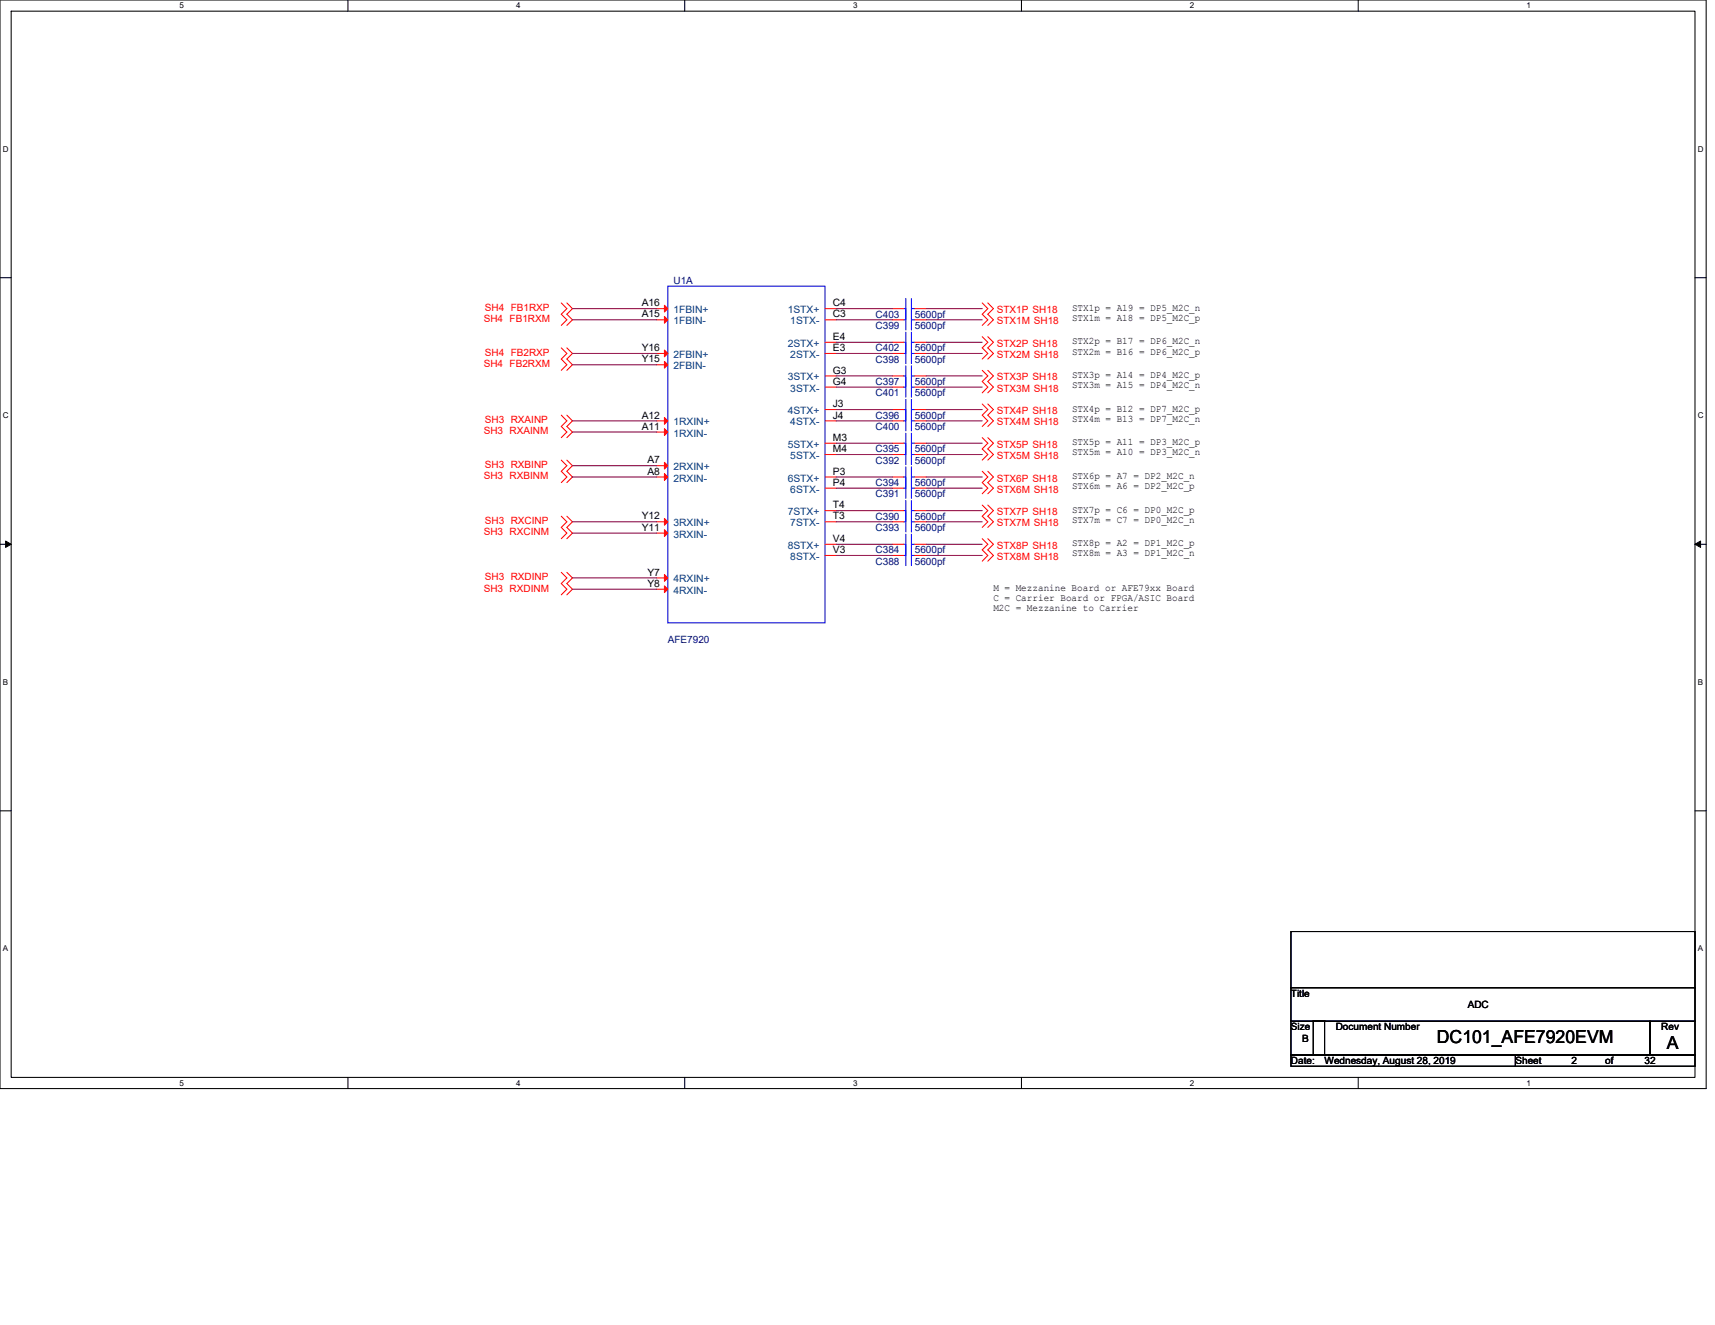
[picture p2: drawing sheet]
<svg xmlns="http://www.w3.org/2000/svg" width="279mm" height="216mm" viewBox="0 0 279 216" stroke-linecap="round" stroke-linejoin="round" font-family="sans-serif">
<path d="M0 0h278v177.4h-278zM1.8 1.8h274.3v173.8h-274.3z" fill="none" stroke="#000" stroke-width=".17"/>
<g fill="#fff">
<path d="M29.3 .2h.7v1.5h-.7z"/>
<path d="M29.3 175.7h.7v1.5h-.7z"/>
</g>
<path d="M56.7 0v1.8M56.7 175.6v1.8" fill="none" stroke="#000" stroke-width=".17"/>
<g fill="#fff">
<path d="M84.1 .2h.7v1.5h-.7z"/>
<path d="M84.1 175.7h.7v1.5h-.7z"/>
</g>
<path d="M111.5 0v1.8M111.5 175.6v1.8" fill="none" stroke="#000" stroke-width=".17"/>
<g fill="#fff">
<path d="M139 .2h.7v1.5h-.7z"/>
<path d="M139 175.7h.7v1.5h-.7z"/>
</g>
<path d="M166.4 0v1.8M166.4 175.6v1.8" fill="none" stroke="#000" stroke-width=".17"/>
<g fill="#fff">
<path d="M193.8 .2h.8v1.5h-.8z"/>
<path d="M193.8 175.7h.8v1.5h-.8z"/>
</g>
<path d="M221.3 0v1.8M221.3 175.6v1.8" fill="none" stroke="#000" stroke-width=".17"/>
<g fill="#fff">
<path d="M248.7 .2h.7v1.5h-.7z"/>
<path d="M248.7 175.7h.7v1.5h-.7z"/>
<path d="M.5 23.5h.9v1.5h-.9z"/>
<path d="M276.6 23.5h1v1.5h-1z"/>
<path d="M.5 67h.9v1.4h-.9z"/>
<path d="M276.6 67h1v1.4h-1z"/>
</g>
<path d="M0 45.3h1.8M276.1 45.3h1.9" fill="none" stroke="#000" stroke-width=".17"/>
<g fill="#fff">
<path d="M.5 110.4h.8v1.5h-.8z"/>
<path d="M276.6 110.4h.9v1.5h-.9z"/>
</g>
<path d="M0 88.7h1.8M276.1 88.7h1.9" fill="none" stroke="#000" stroke-width=".17"/>
<path d="M.9 88.2l.9 .5-.9 .5zM276.1 88.7l1-.5v1z" fill="#000" stroke="#000" stroke-width=".16"/>
<g fill="#fff">
<path d="M.5 153.8h.8v1.5h-.8z"/>
<path d="M276.6 153.8h.9v1.5h-.9z"/>
</g>
<path d="M0 132.1h1.8M276.1 132.1h1.9M210.3 151.8h65.8v9.1h-65.8zM210.3 160.9h65.8v5.5h-65.8zM210.3 166.4h5.5v5.5h-5.5zM210.3 171.9h36.6v1.8h-36.6zM214 166.4h54.8v5.5h-54.8zM246.9 171.9h29.2v1.8h-29.2zM268.8 166.4h7.3v5.5h-7.3z" fill="none" stroke="#000" stroke-width=".17"/>
<g fill="none" stroke="#f00" stroke-width=".17">
<path d="M91.4 49.4l1 .9-1 .9 1 .9-1 .9M91.4 56.7l1 .9-1 .9 1 .9-1 .9M92.4 49.4l.9 .9-.9 .9 .9 .9-.9 .9M92.4 56.7l.9 .9-.9 .9 .9 .9-.9 .9M107 52.1h1.8M107 50.3h1.8M107 59.4h1.8M107 57.6h1.8M134.4 52.1h1.8M134.4 50.3h1.8M134.4 57.6h1.8M134.4 55.8h1.8"/>
<path d="M145.4 50.3h1.8M145.4 57.6h1.8M145.4 52.1h1.8M145.4 55.8h1.8M149 50.3h1.9M149 57.6h1.9M149 52.1h1.9M149 55.8h1.9M160 49.4l.9 .9-.9 .9 .9 .9-.9 .9M160 54.9l.9 .9-.9 .9 .9 .9-.9 .9M160.9 49.4l.9 .9-.9 .9 .9 .9-.9 .9M160.9 54.9l.9 .9-.9 .9 .9 .9-.9 .9"/>
<path d="M91.4 67.6l1 1-1 .9 1 .9-1 .9M91.4 75l1 .9-1 .9 1 .9-1 .9M92.4 67.6l.9 1-.9 .9 .9 .9-.9 .9M92.4 75l.9 .9-.9 .9 .9 .9-.9 .9M107 70.4h1.8M107 68.6h1.8M107 77.7h1.8M107 75.9h1.8M134.4 63.1h1.8M134.4 61.3h1.8M134.4 68.6h1.8M134.4 66.7h1.8"/>
<path d="M134.4 74.1h1.8M134.4 72.2h1.8M134.4 79.5h1.8M134.4 77.7h1.8M145.4 74.1h1.8M145.4 68.6h1.8M145.4 77.7h1.8M145.4 63.1h1.8M145.4 72.2h1.8M145.4 66.7h1.8M145.4 61.3h1.8M145.4 79.5h1.8"/>
<path d="M149 74.1h1.9M149 68.6h1.9M149 77.7h1.9M149 63.1h1.9M149 72.2h1.9M149 66.7h1.9M149 61.3h1.9M149 79.5h1.9M160 60.3l.9 1-.9 .9 .9 .9-.9 .9M160 65.8l.9 .9-.9 .9 .9 1-.9 .9M160 71.3l.9 .9-.9 1 .9 .9-.9 .9M160 76.8l.9 .9-.9 .9 .9 .9-.9 1"/>
<path d="M160.9 60.3l.9 1-.9 .9 .9 .9-.9 .9M160.9 65.8l.9 .9-.9 .9 .9 1-.9 .9M160.9 71.3l.9 .9-.9 1 .9 .9-.9 .9M160.9 76.8l.9 .9-.9 .9 .9 .9-.9 1M91.4 84.1l1 .9-1 .9 1 1-1 .9M91.4 93.3l1 .9-1 .9 1 .9-1 .9M92.4 84.1l.9 .9-.9 .9 .9 1-.9 .9M92.4 93.3l.9 .9-.9 .9 .9 .9-.9 .9M107 86.9h1.8M107 85h1.8M107 96h1.8M107 94.2h1.8"/>
<path d="M134.4 85h1.8M134.4 83.2h1.8M134.4 90.5h1.8M134.4 88.7h1.8M145.4 85h1.8M145.4 88.7h1.8M145.4 83.2h1.8M145.4 90.5h1.8M149 85h1.9M149 88.7h1.9M149 83.2h1.9M149 90.5h1.9"/>
<path d="M160 82.3l.9 .9-.9 .9 .9 .9-.9 .9M160 87.8l.9 .9-.9 .9 .9 .9-.9 .9M160.9 82.3l.9 .9-.9 .9 .9 .9-.9 .9M160.9 87.8l.9 .9-.9 .9 .9 .9-.9 .9"/>
</g>
<g fill="none" stroke="#00f" stroke-width=".17">
<path d="M108.8 46.6h25.6v54.9h-25.6zM147.2 50.3h.4M147.2 57.6h.4M147.2 52.1h.4M147.2 55.8h.4M147.6 48.6v3.3M147.6 55.9v3.3M147.6 50.5v3.3M147.6 54.1v3.3M147.6 59.6v3.3M148.5 48.6v3.3M148.5 55.9v3.3"/>
<path d="M148.5 50.5v3.3M148.5 54.1v3.3M148.5 59.6v3.3M148.5 50.3h.5M148.5 57.6h.5M148.5 52.1h.5M148.5 55.8h.5M147.2 74.1h.4M147.2 68.6h.4M147.2 77.7h.4M147.2 63.1h.4M147.2 72.2h.4"/>
<path d="M147.2 66.7h.4M147.2 61.3h.4M147.2 79.5h.4M147.6 72.4v3.3M147.6 66.9v3.3M147.6 76.1v3.3M147.6 61.4v3.3M147.6 70.6v3.3M147.6 65.1v3.3M147.6 77.9v3.3M148.5 72.4v3.3M148.5 66.9v3.3"/>
<path d="M148.5 76.1v3.3M148.5 61.4v3.3M148.5 70.6v3.3M148.5 65.1v3.3M148.5 77.9v3.3M148.5 74.1h.5M148.5 68.6h.5M148.5 77.7h.5M148.5 63.1h.5M148.5 72.2h.5M148.5 66.7h.5M148.5 61.3h.5"/>
<path d="M148.5 79.5h.5M147.2 85h.4M147.2 88.7h.4M147.2 83.2h.4M147.2 90.5h.4M147.6 83.4v3.3M147.6 87v3.3M147.6 81.6v3.3M147.6 88.9v3.3M148.5 83.4v3.3M148.5 87v3.3M148.5 81.6v3.3"/>
<path d="M148.5 88.9v3.3M148.5 85h.5M148.5 88.7h.5M148.5 83.2h.5M148.5 90.5h.5"/>
</g>
<g fill="#f00" stroke="#f00" stroke-width=".17">
<path d="M108.2 51.6l.6 .5-.6 .6z"/>
<path d="M108.2 49.7l.6 .6-.6 .5z"/>
<path d="M108.2 58.9l.6 .5-.6 .6z"/>
<path d="M108.2 57l.6 .6-.6 .5z"/>
<path d="M108.2 69.8l.6 .6-.6 .6z"/>
<path d="M108.2 68l.6 .6-.6 .5z"/>
<path d="M108.2 77.2l.6 .5-.6 .6z"/>
<path d="M108.2 75.3l.6 .6-.6 .5z"/>
<path d="M108.2 86.3l.6 .6-.6 .5z"/>
<path d="M108.2 84.5l.6 .5-.6 .6z"/>
<path d="M108.2 95.5l.6 .5-.6 .6z"/>
<path d="M108.2 93.6l.6 .6-.6 .5z"/>
</g>
<g fill="none" stroke="#800040" stroke-width=".17">
<path d="M93.3 50.3h13.7M93.3 52.1h13.7M93.3 57.6h13.7M93.3 59.4h13.7M136.2 50.3h9.2M136.2 52.1h9.2M136.2 55.8h9.2M136.2 57.6h9.2M150.9 50.3h9.1M150.9 52.1h9.1M150.9 55.8h9.1M150.9 57.6h9.1"/>
<path d="M93.3 68.6h13.7M93.3 70.4h13.7M93.3 75.9h13.7M93.3 77.7h13.7M136.2 61.3h9.2M136.2 63.1h9.2M136.2 66.7h9.2M136.2 68.6h9.2M136.2 72.2h9.2M136.2 74.1h9.2M136.2 77.7h9.2M136.2 79.5h9.2"/>
<path d="M150.9 61.3h9.1M150.9 63.1h9.1M150.9 66.7h9.1M150.9 68.6h9.1M150.9 72.2h9.1M150.9 74.1h9.1M150.9 77.7h9.1M150.9 79.5h9.1M93.3 85h13.7M93.3 86.9h13.7M93.3 94.2h13.7M93.3 96h13.7"/>
<path d="M136.2 83.2h9.2M136.2 85h9.2M136.2 88.7h9.2M136.2 90.5h9.2M150.9 83.2h9.1M150.9 85h9.1M150.9 88.7h9.1M150.9 90.5h9.1"/>
</g>
<g font-size="2.9">
<text x="234.1" y="169.9">DC101_AFE7920EVM</text>
<text x="271.6" y="170.9">A</text>
</g>
<g font-size="1.7">
<text x="104.5" y="51.7">A15</text>
<text x="104.5" y="49.9">A16</text>
<text x="135.7" y="49.9">C4</text>
<text x="135.7" y="51.7">C3</text>
<text x="104.5" y="59.1">Y15</text>
<text x="104.5" y="57.2">Y16</text>
<text x="135.7" y="55.4">E4</text>
<text x="135.7" y="57.2">E3</text>
<text x="135.7" y="60.9">G3</text>
<text x="135.7" y="62.7">G4</text>
<text x="104.5" y="70">A11</text>
<text x="104.5" y="68.2">A12</text>
<text x="135.7" y="66.4">J3</text>
<text x="135.7" y="71.8">M3</text>
<text x="135.7" y="68.2">J4</text>
<text x="105.5" y="77.3">A8</text>
<text x="105.5" y="75.5">A7</text>
<text x="135.7" y="77.3">P3</text>
<text x="135.7" y="73.7">M4</text>
<text x="135.7" y="82.8">T4</text>
<text x="135.7" y="79.2">P4</text>
<text x="104.5" y="86.5">Y11</text>
<text x="104.5" y="84.6">Y12</text>
<text x="135.7" y="88.3">V4</text>
<text x="135.7" y="84.6">T3</text>
<text x="105.5" y="95.6">Y8</text>
<text x="105.5" y="93.8">Y7</text>
<text x="135.7" y="90.1">V3</text>
</g>
<g font-size="1.7" fill="#004080">
<text x="109.7" y="52.9">1FBIN-</text>
<text x="109.7" y="51">1FBIN+</text>
<text x="128.3" y="51">1STX+</text>
<text x="128.8" y="52.9">1STX-</text>
<text x="109.7" y="58.3">2FBIN+</text>
<text x="128.3" y="56.5">2STX+</text>
<text x="128.8" y="58.3">2STX-</text>
<text x="109.7" y="60.2">2FBIN-</text>
<text x="128.3" y="62">3STX+</text>
<text x="128.8" y="63.8">3STX-</text>
<text x="109.7" y="71.1">1RXIN-</text>
<text x="109.7" y="69.3">1RXIN+</text>
<text x="128.3" y="67.5">4STX+</text>
<text x="128.8" y="69.3">4STX-</text>
<text x="109.7" y="76.6">2RXIN+</text>
<text x="128.3" y="73">5STX+</text>
<text x="128.8" y="74.8">5STX-</text>
<text x="109.7" y="78.5">2RXIN-</text>
<text x="128.3" y="78.5">6STX+</text>
<text x="128.3" y="83.9">7STX+</text>
<text x="128.8" y="80.3">6STX-</text>
<text x="109.7" y="87.6">3RXIN-</text>
<text x="109.7" y="85.8">3RXIN+</text>
<text x="128.3" y="89.4">8STX+</text>
<text x="128.8" y="85.8">7STX-</text>
<text x="109.7" y="94.9">4RXIN+</text>
<text x="128.8" y="91.2">8STX-</text>
<text x="109.7" y="96.8">4RXIN-</text>
</g>
<g font-size="1.6" fill="#000080">
<text x="109.7" y="46.3">U1A</text>
<text x="142.6" y="51.8">C403</text>
<text x="142.6" y="53.6">C399</text>
<text x="149" y="51.8">5600pf</text>
<text x="149" y="53.6">5600pf</text>
<text x="142.6" y="59.1">C398</text>
<text x="142.6" y="57.3">C402</text>
<text x="149" y="59.1">5600pf</text>
<text x="149" y="57.3">5600pf</text>
<text x="142.6" y="64.6">C401</text>
<text x="142.6" y="62.7">C397</text>
<text x="149" y="64.6">5600pf</text>
<text x="149" y="62.7">5600pf</text>
<text x="142.6" y="70.1">C400</text>
<text x="142.6" y="68.2">C396</text>
<text x="149" y="70.1">5600pf</text>
<text x="149" y="68.2">5600pf</text>
<text x="142.6" y="75.5">C392</text>
<text x="142.6" y="73.7">C395</text>
<text x="149" y="75.5">5600pf</text>
<text x="149" y="73.7">5600pf</text>
<text x="142.6" y="79.2">C394</text>
<text x="142.6" y="81">C391</text>
<text x="149" y="79.2">5600pf</text>
<text x="149" y="81">5600pf</text>
<text x="142.6" y="86.5">C393</text>
<text x="142.6" y="84.7">C390</text>
<text x="149" y="86.5">5600pf</text>
<text x="149" y="84.7">5600pf</text>
<text x="142.6" y="90.2">C384</text>
<text x="142.6" y="92">C388</text>
<text x="149" y="90.2">5600pf</text>
<text x="149" y="92">5600pf</text>
<text x="108.8" y="104.8">AFE7920</text>
</g>
<g font-size="1.6" fill="#f00">
<text x="78.8" y="52.5">SH4 FB1RXM</text>
<text x="79" y="50.7">SH4 FB1RXP</text>
<text x="162.4" y="51">STX1P SH18</text>
<text x="162.4" y="52.9">STX1M SH18</text>
<text x="78.8" y="59.8">SH4 FB2RXM</text>
<text x="79" y="58">SH4 FB2RXP</text>
<text x="162.4" y="56.5">STX2P SH18</text>
<text x="162.4" y="58.4">STX2M SH18</text>
<text x="162.4" y="62">STX3P SH18</text>
<text x="162.4" y="63.8">STX3M SH18</text>
<text x="78.8" y="70.8">SH3 RXAINM</text>
<text x="79" y="69">SH3 RXAINP</text>
<text x="162.4" y="67.5">STX4P SH18</text>
<text x="162.4" y="69.3">STX4M SH18</text>
<text x="79" y="76.3">SH3 RXBINP</text>
<text x="162.4" y="73">STX5P SH18</text>
<text x="162.4" y="74.8">STX5M SH18</text>
<text x="78.8" y="78.1">SH3 RXBINM</text>
<text x="162.4" y="78.5">STX6P SH18</text>
<text x="162.4" y="80.3">STX6M SH18</text>
<text x="162.4" y="83.9">STX7P SH18</text>
<text x="78.8" y="87.2">SH3 RXCINM</text>
<text x="79" y="85.4">SH3 RXCINP</text>
<text x="162.4" y="85.8">STX7M SH18</text>
<text x="162.4" y="89.4">STX8P SH18</text>
<text x="79" y="94.6">SH3 RXDINP</text>
<text x="162.4" y="91.3">STX8M SH18</text>
<text x="78.8" y="96.4">SH3 RXDINM</text>
</g>
<g font-size="1.6">
<text x="174.6" y="50.6">STX1p = A19 = DP5_M2C_n</text>
<text x="174.6" y="52.3">STX1m = A18 = DP5_M2C_p</text>
<text x="174.6" y="56.1">STX2p = B17 = DP6_M2C_n</text>
<text x="174.6" y="57.8">STX2m = B16 = DP6_M2C_p</text>
<text x="174.6" y="61.6">STX3p = A14 = DP4_M2C_p</text>
<text x="174.6" y="63.2">STX3m = A15 = DP4_M2C_n</text>
<text x="174.6" y="67.1">STX4p = B12 = DP7_M2C_p</text>
<text x="174.6" y="68.7">STX4m = B13 = DP7_M2C_n</text>
<text x="174.6" y="72.6">STX5p = A11 = DP3_M2C_p</text>
<text x="174.6" y="74.2">STX5m = A10 = DP3_M2C_n</text>
<text x="174.6" y="78.1">STX6p = A7 = DP2_M2C_n</text>
<text x="174.6" y="79.7">STX6m = A6 = DP2_M2C_p</text>
<text x="174.6" y="83.6">STX7p = C6 = DP0_M2C_p</text>
<text x="174.6" y="85.2">STX7m = C7 = DP0_M2C_n</text>
<text x="174.6" y="89">STX8p = A2 = DP1_M2C_p</text>
<text x="174.6" y="90.7">STX8m = A3 = DP1_M2C_n</text>
<text x="161.8" y="96.4">M = Mezzanine Board or AFE79xx Board</text>
<text x="161.8" y="98">C = Carrier Board or FPGA/ASIC Board</text>
<text x="161.8" y="99.6">M2C = Mezzanine to Carrier</text>
<text x="210.3" y="162.4">Title</text>
<text x="210.3" y="167.9">Size</text>
<text x="217.6" y="167.9">Document Number</text>
<text x="239.1" y="164.2">ADC</text>
<text x="270.7" y="167.9">Rev</text>
<text x="210.3" y="173.4">Date:</text>
<text x="212.1" y="169.7">B</text>
<text x="215.8" y="173.4">Wednesday, August 28, 2019</text>
<text x="246.9" y="173.4">Sheet</text>
<text x="256" y="173.4">2</text>
<text x="261.5" y="173.4">of</text>
<text x="267.9" y="173.4">32</text>
</g>
<g font-size="1.3">
<text x="29.3" y="1.4">5</text>
<text x="84.1" y="1.4">4</text>
<text x="139" y="1.4">3</text>
<text x="193.8" y="1.4">2</text>
<text x="248.7" y="1.4">1</text>
<text x=".5" y="24.7">D</text>
<text x="276.6" y="24.7">D</text>
<text x=".5" y="68.2">C</text>
<text x="276.6" y="68.2">C</text>
<text x=".5" y="111.6">B</text>
<text x="276.6" y="111.6">B</text>
<text x=".5" y="155">A</text>
<text x="276.6" y="155">A</text>
<text x="29.3" y="176.9">5</text>
<text x="84.1" y="176.9">4</text>
<text x="139" y="176.9">3</text>
<text x="193.8" y="176.9">2</text>
<text x="248.7" y="176.9">1</text>
</g>
</svg>
